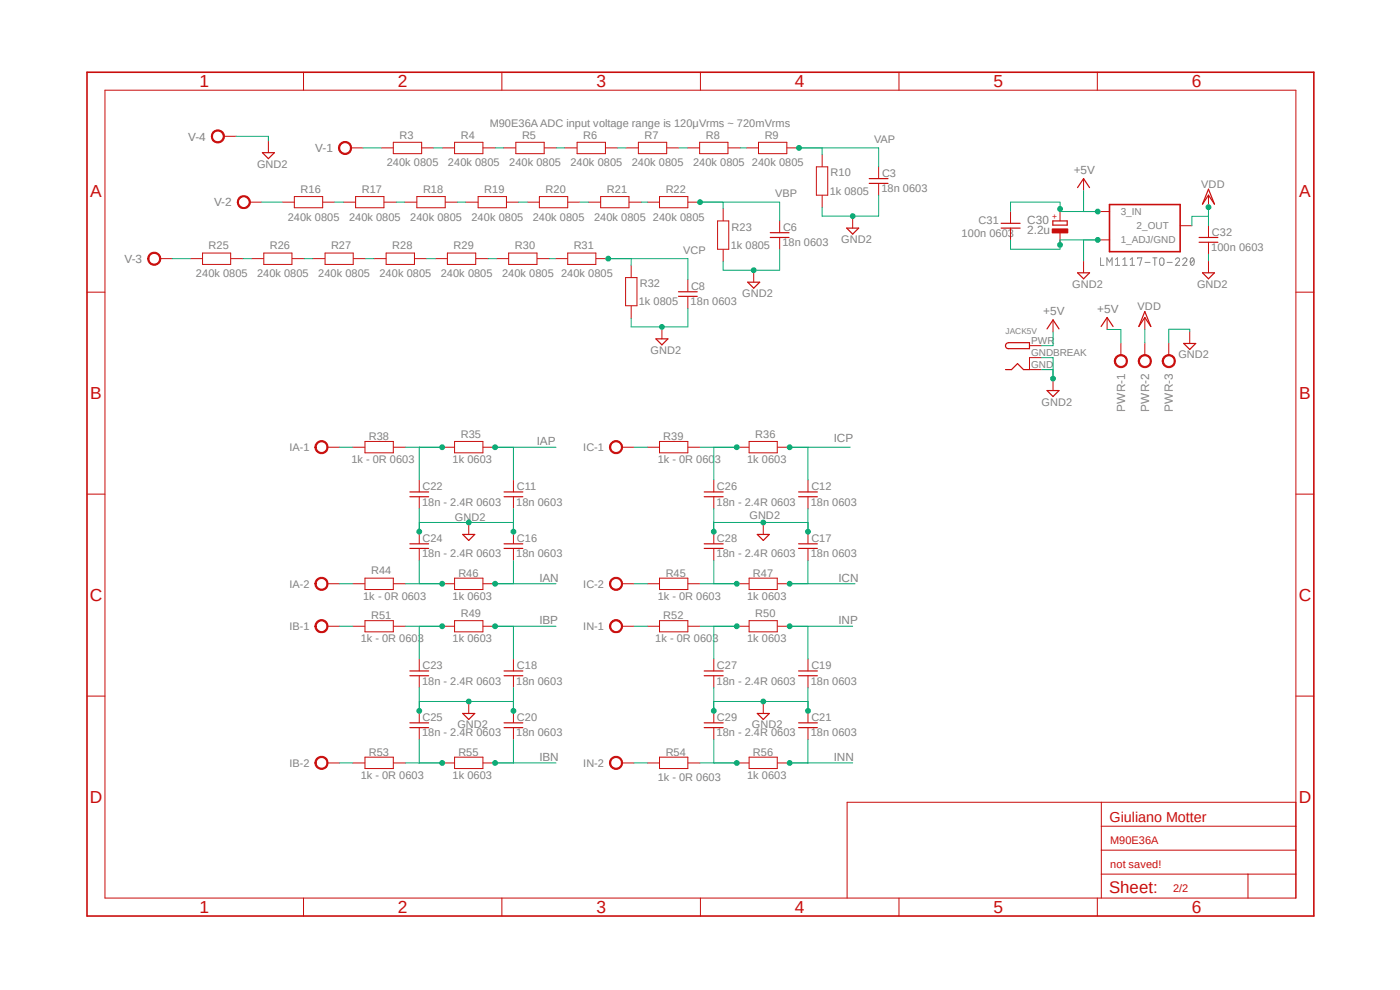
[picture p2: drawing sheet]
<svg xmlns="http://www.w3.org/2000/svg" width="297mm" height="210mm" viewBox="0 0 297 210" stroke-linecap="round" stroke-linejoin="round" font-family="sans-serif">
<path d="M17.9 15l261.2 179.9M279.1 15l-261.2 179.9" fill="none" stroke="#fff" stroke-width=".21"/>
<g fill="none" stroke="#808080" stroke-width=".21">
<path d="M233.5 54.7v1.6h.7M234.8 56.3v-1.6l.6 .9 .5-.9v1.6M236.6 56.3h.9M236.6 55l.5-.3v1.6M238.2 56.3h.9M238.2 55l.4-.3v1.6M239.8 56.3h.9M239.8 55l.4-.3v1.6M241.3 54.9v-.2h.9l-.4 1.6M242.9 55.7h1.1M244.6 54.7h.8M245 54.7v1.6"/>
<path d="M246.1 54.9a.46 .46 0 0 1 .5-.2 .46 .46 0 0 1 .3 .4v.7a.47 .47 0 0 1-.4 .5 .47 .47 0 0 1-.5-.5zM247.6 55.7h1.1M249.3 55a.45 .45 0 0 1 .7-.3 .45 .45 0 0 1 .1 .7l-.8 .9h.9M250.9 55a.44 .44 0 0 1 .6-.3 .44 .44 0 0 1 .2 .7l-.8 .9h.9M252.7 54.7h.2a.98 .98 0 0 1 0 1.6 1.02 1.02 0 0 1-.2-1.6zM253.3 55l-.7 .9"/>
</g>
<g fill="none" stroke="#c90d0c" stroke-width=".21">
<path d="M22.3 19.1h252.6v171.4h-252.6zM64.4 15.3v3.8M106.5 15.3v3.8M148.6 15.3v3.8M190.7 15.3v3.8M232.8 15.3v3.8M18.5 62h3.8M274.9 62h3.8M18.5 104.8h3.8M274.9 104.8h3.8M18.5 147.7h3.8M274.9 147.7h3.8"/>
<path d="M233.6 170.2v20.3M233.6 175.3h41.3M274.9 170.2h-95.2v20.3M64.4 190.5v3.8M106.5 190.5v3.8M148.6 190.5v3.8M190.7 190.5v3.8M232.8 190.5v3.8M233.6 185.4h41.3M233.6 180.3h41.3M264.8 185.4v5.1"/>
</g>
<path d="M18.5 15.3h260.2v179h-260.2z" fill="none" stroke="#c90d0c" stroke-width=".34"/>
<path d="M67.1 94a1.39 1.39 0 0 1 2.3 .1 1.39 1.39 0 0 1-.8 2.1 1.39 1.39 0 0 1-1.8-1.3h.3a1.15 1.15 0 0 1 1.5-1.2 1.15 1.15 0 0 1 .4 1.9 1.15 1.15 0 0 1-1.9-.4v-.3h-.3z" fill-rule="evenodd" fill="#c90d0c"/>
<path d="M67.1 94a1.39 1.39 0 0 1 2.3 .1 1.39 1.39 0 0 1-.8 2.1 1.39 1.39 0 0 1-1.8-1.3h.3a1.15 1.15 0 0 1 1.5-1.2 1.15 1.15 0 0 1 .4 1.9 1.15 1.15 0 0 1-1.9-.4v-.3h-.3zM69.5 94.9h2.5" fill="none" stroke="#c90d0c" stroke-width=".21"/>
<path d="M67.1 122.9a1.4 1.4 0 0 1 2.3 .2 1.4 1.4 0 0 1-.8 2.1 1.4 1.4 0 0 1-1.8-1.4h.3a1.15 1.15 0 0 1 1.5-1.1 1.15 1.15 0 0 1 .4 1.9 1.15 1.15 0 0 1-1.9-.4v-.4h-.3z" fill-rule="evenodd" fill="#c90d0c"/>
<path d="M67.1 122.9a1.4 1.4 0 0 1 2.3 .2 1.4 1.4 0 0 1-.8 2.1 1.4 1.4 0 0 1-1.8-1.4h.3a1.15 1.15 0 0 1 1.5-1.1 1.15 1.15 0 0 1 .4 1.9 1.15 1.15 0 0 1-1.9-.4v-.4h-.3zM69.5 123.8h2.5" fill="none" stroke="#c90d0c" stroke-width=".21"/>
<path d="M72.1 30.5a1.4 1.4 0 0 1 2.3 .1 1.4 1.4 0 0 1-.8 2.1 1.4 1.4 0 0 1-1.8-1.3h.3a1.15 1.15 0 0 1 1.5-1.1 1.15 1.15 0 0 1 .4 1.9 1.15 1.15 0 0 1-1.9-.4v-.4h-.3z" fill-rule="evenodd" fill="#c90d0c"/>
<path d="M72.1 30.5a1.4 1.4 0 0 1 2.3 .1 1.4 1.4 0 0 1-.8 2.1 1.4 1.4 0 0 1-1.8-1.3h.3a1.15 1.15 0 0 1 1.5-1.1 1.15 1.15 0 0 1 .4 1.9 1.15 1.15 0 0 1-1.9-.4v-.4h-.3zM74.5 31.4h2.5" fill="none" stroke="#c90d0c" stroke-width=".21"/>
<path d="M50.6 42a1.4 1.4 0 0 1 2.3 .1 1.4 1.4 0 0 1-.7 2.1 1.4 1.4 0 0 1-1.9-1.3h.3a1.15 1.15 0 0 1 1.7-1 1.15 1.15 0 0 1 .2 1.9 1.15 1.15 0 0 1-1.9-.5v-.4h-.3z" fill-rule="evenodd" fill="#c90d0c"/>
<path d="M50.6 42a1.4 1.4 0 0 1 2.3 .1 1.4 1.4 0 0 1-.7 2.1 1.4 1.4 0 0 1-1.9-1.3h.3a1.15 1.15 0 0 1 1.7-1 1.15 1.15 0 0 1 .2 1.9 1.15 1.15 0 0 1-1.9-.5v-.4h-.3zM53 42.9h2.5" fill="none" stroke="#c90d0c" stroke-width=".21"/>
<path d="M31.7 54a1.4 1.4 0 0 1 2.2 .1 1.4 1.4 0 0 1-.8 2.1 1.4 1.4 0 0 1-1.8-1.3h.3a1.13 1.13 0 0 1 1.5-1.1 1.13 1.13 0 0 1 .4 1.9 1.13 1.13 0 0 1-1.8-.4l-.1-.4h-.3z" fill-rule="evenodd" fill="#c90d0c"/>
<path d="M31.7 54a1.4 1.4 0 0 1 2.2 .1 1.4 1.4 0 0 1-.8 2.1 1.4 1.4 0 0 1-1.8-1.3h.3a1.13 1.13 0 0 1 1.5-1.1 1.13 1.13 0 0 1 .4 1.9 1.13 1.13 0 0 1-1.8-.4l-.1-.4h-.3zM34 54.9h2.5" fill="none" stroke="#c90d0c" stroke-width=".21"/>
<path d="M45.1 28a1.41 1.41 0 0 1 2.3 .1 1.41 1.41 0 0 1-.7 2.1 1.41 1.41 0 0 1-1.9-1.3h.3a1.15 1.15 0 0 1 1.7-.9 1.15 1.15 0 0 1 .2 1.9 1.15 1.15 0 0 1-1.9-.6v-.4h-.3z" fill-rule="evenodd" fill="#c90d0c"/>
<g fill="none" stroke="#c90d0c" stroke-width=".21">
<path d="M45.1 28a1.41 1.41 0 0 1 2.3 .1 1.41 1.41 0 0 1-.7 2.1 1.41 1.41 0 0 1-1.9-1.3h.3a1.15 1.15 0 0 1 1.7-.9 1.15 1.15 0 0 1 .2 1.9 1.15 1.15 0 0 1-1.9-.6v-.4h-.3zM47.5 28.9h2.5M56.9 29.8v2.6M80.9 31.4h2.5M83.4 30.2h6.1v2.4h-6.1zM89.5 31.4h2.5M93.8 31.4h2.6M96.4 30.2h6v2.4h-6zM102.5 31.4h2.5M106.8 31.4h2.5M109.4 30.2h6v2.4h-6zM115.5 31.4h2.5"/>
<path d="M119.8 31.4h2.5M122.4 30.2h6v2.4h-6zM128.5 31.4h2.5M132.8 31.4h2.5M135.4 30.2h6v2.4h-6zM141.5 31.4h2.5M145.8 31.4h2.5M148.4 30.2h6v2.4h-6zM154.5 31.4h2.5M158.3 31.4h2.6M160.9 30.2h6v2.4h-6zM167 31.4h2.5"/>
<path d="M173.2 35.4h2.4v6h-2.4zM174.4 32.8v2.5M186.4 35.3v2.5M186.4 38.9v2.5M40.3 54.9h2.6M43 53.7h5.9v2.4h-5.9zM49 54.9h2.6M53.3 54.9h2.6M56 53.7h5.9v2.4h-5.9zM59.9 42.9h2.5M62 54.9h2.6M62.4 41.7h6.1v2.4h-6.1z"/>
<path d="M66.3 54.9h2.6M68.5 42.9h2.5M69 53.7h5.9v2.4h-5.9zM72.9 42.9h2.5M75 54.9h2.6M75.4 41.7h6v2.4h-6zM79.3 54.9h2.6M81.5 42.9h2.5M81.9 53.7h6v2.4h-6zM85.9 42.9h2.5M88 54.9h2.6M88.4 41.7h6v2.4h-6z"/>
<path d="M92.3 54.9h2.6M94.5 42.9h2.5M94.9 53.7h6v2.4h-6zM98.8 42.9h2.6M101 54.9h2.5M101.4 41.7h6v2.4h-6zM105.3 54.9h2.6M107.5 42.9h2.5M107.9 53.7h6v2.4h-6zM111.8 42.9h2.6M114 54.9h2.5M114.4 41.7h6v2.4h-6z"/>
<path d="M117.8 54.9h2.6M120.4 53.7h6v2.4h-6zM120.5 42.9h2.5M124.8 42.9h2.6M126.5 54.9h2.5M127.4 41.7h6v2.4h-6zM132.7 58.9h2.4v6h-2.4zM133.5 42.9h2.5M133.9 56.3v2.5M137.3 42.9h2.6M139.9 41.7h6v2.4h-6zM145.9 59.3v2.5"/>
<path d="M146 42.9h2.5M152.2 46.9h2.4v6h-2.4zM153.4 44.3v2.5M153.4 53v2.5M159.9 57.3v2.6M165.4 46.8v2.6M165.4 50.4v2.6M174.4 41.4v2.6M180.9 45.8v2.6M133.9 64.9v2.6M140.4 69.3v2.6M145.9 62.9v2.5"/>
<path d="M74.8 94.9h2.6M77.4 93.6h6v2.5h-6zM83.5 94.9h2.5M93.8 94.9h2.6M96.4 93.6h6v2.5h-6zM102.5 94.9h2.5M99.4 110.8v2.6M108.9 101.8v2.6M108.9 105.4v2.5M108.9 112.8v2.5M108.9 116.4v2.5M74.8 123.8h2.6"/>
<path d="M77.4 122.6h6v2.5h-6zM83.5 123.8h2.5M93.8 123.8h2.6M96.4 122.6h6v2.5h-6zM102.5 123.8h2.5"/>
</g>
<g fill="none" stroke="#c90d0c" stroke-width=".25">
<path d="M55.7 32.4h2.5l-1.3 1.3zM184.4 38.9h4M184.4 37.9h4M158.6 59.9h2.6l-1.3 1.2zM163.4 50.4h4M163.4 49.4h4M179.6 48.4h2.6l-1.3 1.3zM139.1 71.9h2.6l-1.3 1.3zM143.9 62.9h4M143.9 61.9h4M98.2 113.4h2.5l-1.3 1.2zM106.9 105.4h4"/>
<path d="M106.9 104.4h4M106.9 116.3h4M106.9 115.4h4"/>
</g>
<path d="M67.1 132a1.39 1.39 0 0 1 2.3 .1 1.39 1.39 0 0 1-.8 2.1 1.39 1.39 0 0 1-1.8-1.4h.3a1.15 1.15 0 0 1 1.5-1.1 1.15 1.15 0 0 1 .4 1.9 1.15 1.15 0 0 1-1.9-.4v-.4h-.3z" fill-rule="evenodd" fill="#c90d0c"/>
<path d="M67.1 132a1.39 1.39 0 0 1 2.3 .1 1.39 1.39 0 0 1-.8 2.1 1.39 1.39 0 0 1-1.8-1.4h.3a1.15 1.15 0 0 1 1.5-1.1 1.15 1.15 0 0 1 .4 1.9 1.15 1.15 0 0 1-1.9-.4v-.4h-.3zM69.5 132.8h2.5" fill="none" stroke="#c90d0c" stroke-width=".21"/>
<path d="M67.1 160.9a1.4 1.4 0 0 1 2.3 .2 1.4 1.4 0 0 1-.8 2.1 1.4 1.4 0 0 1-1.8-1.4h.3a1.15 1.15 0 0 1 1.5-1.1 1.15 1.15 0 0 1 .4 1.9 1.15 1.15 0 0 1-1.9-.4v-.4h-.3z" fill-rule="evenodd" fill="#c90d0c"/>
<g fill="none" stroke="#c90d0c" stroke-width=".21">
<path d="M74.8 132.8h2.6M77.4 131.7h6v2.3h-6zM83.5 132.8h2.5M93.8 132.8h2.6M96.4 131.7h6v2.3h-6zM102.5 132.8h2.5M108.9 139.8v2.5M99.4 148.8v2.5M108.9 143.3v2.6M108.9 150.8v2.5M108.9 154.3v2.6M67.1 160.9a1.4 1.4 0 0 1 2.3 .2 1.4 1.4 0 0 1-.8 2.1 1.4 1.4 0 0 1-1.8-1.4h.3a1.15 1.15 0 0 1 1.5-1.1 1.15 1.15 0 0 1 .4 1.9 1.15 1.15 0 0 1-1.9-.4v-.4h-.3z"/>
<path d="M69.5 161.8h2.5M74.8 161.8h2.6M77.4 160.6h6v2.4h-6zM83.5 161.8h2.5M93.8 161.8h2.6M96.4 160.6h6v2.4h-6zM102.5 161.8h2.5"/>
</g>
<path d="M98.2 151.3h2.5l-1.3 1.3zM106.9 143.3h4M106.9 142.3h4M106.9 154.3h4M106.9 153.3h4" fill="none" stroke="#c90d0c" stroke-width=".25"/>
<path d="M129.6 94a1.39 1.39 0 0 1 2.3 .1 1.39 1.39 0 0 1-.8 2.1 1.39 1.39 0 0 1-1.8-1.3h.2a1.15 1.15 0 0 1 1.6-1.2 1.15 1.15 0 0 1 .4 1.9 1.15 1.15 0 0 1-1.9-.4l-.1-.3h-.2z" fill-rule="evenodd" fill="#c90d0c"/>
<path d="M129.6 94a1.39 1.39 0 0 1 2.3 .1 1.39 1.39 0 0 1-.8 2.1 1.39 1.39 0 0 1-1.8-1.3h.2a1.15 1.15 0 0 1 1.6-1.2 1.15 1.15 0 0 1 .4 1.9 1.15 1.15 0 0 1-1.9-.4l-.1-.3h-.2zM132 94.9h2.5" fill="none" stroke="#c90d0c" stroke-width=".21"/>
<path d="M129.6 122.9a1.4 1.4 0 0 1 2.3 .2 1.4 1.4 0 0 1-.8 2.1 1.4 1.4 0 0 1-1.8-1.4h.2a1.15 1.15 0 0 1 1.6-1.1 1.15 1.15 0 0 1 .4 1.9 1.15 1.15 0 0 1-1.9-.4l-.1-.4h-.2z" fill-rule="evenodd" fill="#c90d0c"/>
<g fill="none" stroke="#c90d0c" stroke-width=".21">
<path d="M137.3 94.9h2.6M139.9 93.6h6v2.5h-6zM146 94.9h2.5M156.3 94.9h2.5M158.9 93.6h6v2.5h-6zM165 94.9h2.5M161.9 110.8v2.6M171.4 101.8v2.6M171.4 105.4v2.5M171.4 112.8v2.5M171.4 116.4v2.5M129.6 122.9a1.4 1.4 0 0 1 2.3 .2 1.4 1.4 0 0 1-.8 2.1 1.4 1.4 0 0 1-1.8-1.4h.2a1.15 1.15 0 0 1 1.6-1.1 1.15 1.15 0 0 1 .4 1.9 1.15 1.15 0 0 1-1.9-.4l-.1-.4h-.2z"/>
<path d="M132 123.8h2.5M137.3 123.8h2.6M139.9 122.6h6v2.5h-6zM146 123.8h2.5M156.3 123.8h2.5M158.9 122.6h6v2.5h-6zM165 123.8h2.5"/>
</g>
<path d="M160.7 113.4h2.5l-1.3 1.2zM169.4 105.4h4M169.4 104.4h4M169.4 116.3h4M169.4 115.4h4" fill="none" stroke="#c90d0c" stroke-width=".25"/>
<path d="M129.6 132a1.39 1.39 0 0 1 2.3 .1 1.39 1.39 0 0 1-.8 2.1 1.39 1.39 0 0 1-1.8-1.4h.2a1.15 1.15 0 0 1 1.6-1.1 1.15 1.15 0 0 1 .4 1.9 1.15 1.15 0 0 1-1.9-.4l-.1-.4h-.2z" fill-rule="evenodd" fill="#c90d0c"/>
<path d="M129.6 132a1.39 1.39 0 0 1 2.3 .1 1.39 1.39 0 0 1-.8 2.1 1.39 1.39 0 0 1-1.8-1.4h.2a1.15 1.15 0 0 1 1.6-1.1 1.15 1.15 0 0 1 .4 1.9 1.15 1.15 0 0 1-1.9-.4l-.1-.4h-.2zM132 132.8h2.5" fill="none" stroke="#c90d0c" stroke-width=".21"/>
<path d="M129.6 160.9a1.4 1.4 0 0 1 2.3 .2 1.4 1.4 0 0 1-.8 2.1 1.4 1.4 0 0 1-1.8-1.4h.2a1.15 1.15 0 0 1 1.6-1.1 1.15 1.15 0 0 1 .4 1.9 1.15 1.15 0 0 1-1.9-.4l-.1-.4h-.2z" fill-rule="evenodd" fill="#c90d0c"/>
<g fill="none" stroke="#c90d0c" stroke-width=".21">
<path d="M229.9 37.9v2.5M229.9 55.3v2.6M256.4 41.4v2.5M88.9 101.8v2.6M88.9 105.4v2.5M88.9 112.8v2.5M88.9 116.4v2.5M151.4 101.8v2.6M151.4 105.4v2.5M151.4 112.8v2.5M151.4 116.4v2.5M88.9 139.8v2.5"/>
<path d="M137.3 132.8h2.6M139.9 131.7h6v2.3h-6zM146 132.8h2.5M151.4 139.8v2.5M156.3 132.8h2.5M158.9 131.7h6v2.3h-6zM165 132.8h2.5M171.4 139.8v2.5M88.9 143.3v2.6M88.9 150.8v2.5M88.9 154.3v2.6M151.4 143.3v2.6"/>
<path d="M151.4 150.8v2.5M151.4 154.3v2.6M161.9 148.8v2.5M171.4 143.3v2.6M171.4 150.8v2.5M171.4 154.3v2.6M129.6 160.9a1.4 1.4 0 0 1 2.3 .2 1.4 1.4 0 0 1-.8 2.1 1.4 1.4 0 0 1-1.8-1.4h.2a1.15 1.15 0 0 1 1.6-1.1 1.15 1.15 0 0 1 .4 1.9 1.15 1.15 0 0 1-1.9-.4l-.1-.4h-.2zM132 161.8h2.5M137.3 161.8h2.6M139.9 160.6h6v2.4h-6zM146 161.8h2.5M156.3 161.8h2.5"/>
<path d="M158.9 160.6h6v2.4h-6zM165 161.8h2.5"/>
</g>
<g fill="none" stroke="#c90d0c" stroke-width=".25">
<path d="M228.6 39.8l1.3-1.9 1.2 1.9M223.4 46.9h3v.9h-3zM228.6 57.9h2.5l-1.2 1.2zM256.4 40.1l1.2 3.2-1.2-1.9-1.3 1.9zM87 105.4h3.9M87 104.4h3.9M87 116.3h3.9M87 115.4h3.9M149.4 105.4h4M149.4 104.4h4M149.4 116.3h4M149.4 115.4h4"/>
<path d="M87 143.3h3.9M87 142.3h3.9M87 154.3h3.9M87 153.3h3.9M149.4 143.3h4M149.4 142.3h4M149.4 154.3h4M149.4 153.3h4M160.7 151.3h2.5l-1.3 1.3zM169.4 143.3h4M169.4 142.3h4M169.4 154.3h4"/>
<path d="M169.4 153.3h4"/>
</g>
<path d="M223.2 48.6h3.3v.8h-3.3z" fill-rule="evenodd" fill="#c90d0c"/>
<path d="M214.4 44.8v2.6M214.4 48.4v2.5M223.2 48.6h3.3v.8h-3.3zM224.9 44.3v2.6M224.9 49.4v2.5M256.4 47.8v2.6M256.4 51.4v2.5M256.4 55.3v2.6" fill="none" stroke="#c90d0c" stroke-width=".21"/>
<path d="M212.4 48.4h4M212.4 47.4h4M254.4 51.4h4M254.4 50.4h4M255.1 57.9h2.5l-1.2 1.2z" fill="none" stroke="#c90d0c" stroke-width=".25"/>
<path d="M236.7 75.7a1.4 1.4 0 0 1 2.3 .2 1.4 1.4 0 0 1-.8 2 1.4 1.4 0 0 1-1.8-1.3h.2a1.15 1.15 0 0 1 1.6-1.1 1.15 1.15 0 0 1 .4 1.9 1.15 1.15 0 0 1-1.9-.4l-.1-.4h-.2z" fill-rule="evenodd" fill="#c90d0c"/>
<path d="M236.7 75.7a1.4 1.4 0 0 1 2.3 .2 1.4 1.4 0 0 1-.8 2 1.4 1.4 0 0 1-1.8-1.3h.2a1.15 1.15 0 0 1 1.6-1.1 1.15 1.15 0 0 1 .4 1.9 1.15 1.15 0 0 1-1.9-.4l-.1-.4h-.2zM237.8 72.8v2.5" fill="none" stroke="#c90d0c" stroke-width=".21"/>
<path d="M241.8 75.7a1.4 1.4 0 0 1 2.2 .2 1.4 1.4 0 0 1-.8 2 1.4 1.4 0 0 1-1.7-1.3h.2a1.15 1.15 0 0 1 1.6-1.1 1.15 1.15 0 0 1 .4 1.9 1.15 1.15 0 0 1-1.9-.4l-.1-.4h-.2z" fill-rule="evenodd" fill="#c90d0c"/>
<path d="M241.8 75.7a1.4 1.4 0 0 1 2.2 .2 1.4 1.4 0 0 1-.8 2 1.4 1.4 0 0 1-1.7-1.3h.2a1.15 1.15 0 0 1 1.6-1.1 1.15 1.15 0 0 1 .4 1.9 1.15 1.15 0 0 1-1.9-.4l-.1-.4h-.2zM242.9 72.8v2.5" fill="none" stroke="#c90d0c" stroke-width=".21"/>
<path d="M246.9 75.7a1.4 1.4 0 0 1 2.2 .2 1.4 1.4 0 0 1-.8 2 1.4 1.4 0 0 1-1.8-1.3h.3a1.15 1.15 0 0 1 1.6-1.1 1.15 1.15 0 0 1 .4 1.9 1.15 1.15 0 0 1-1.9-.4l-.1-.4h-.3z" fill-rule="evenodd" fill="#c90d0c"/>
<path d="M232.9 44.9h2.5M232.9 50.9h2.5M250.4 47.9h2.5M218.4 73.3h2.5M220.9 75.9h-2.5v2.5h2.5M223.4 67.9v2.5M234.9 67.4v2.5M242.9 67.4v2.5M246.9 75.7a1.4 1.4 0 0 1 2.2 .2 1.4 1.4 0 0 1-.8 2 1.4 1.4 0 0 1-1.8-1.3h.3a1.15 1.15 0 0 1 1.6-1.1 1.15 1.15 0 0 1 .4 1.9 1.15 1.15 0 0 1-1.9-.4l-.1-.4h-.3zM247.9 72.8v2.5M252.4 70.3v2.6M223.4 80.3v2.5" fill="none" stroke="#c90d0c" stroke-width=".21"/>
<path d="M213.3 78.4h1.3l1.3-1.3 1.2 1.3h1.3M213.4 72.9l.6-.2h4.4v1.3h-4.4a.62 .62 0 0 1-.6-.4 .62 .62 0 0 1 0-.7zM222.1 69.8l1.3-1.9 1.3 1.9M233.6 69.3l1.3-1.9 1.2 1.9M242.9 66.1l1.2 3.2-1.2-1.9-1.3 1.9zM251.1 72.9h2.6l-1.3 1.2zM222.1 82.8h2.6l-1.3 1.3z" fill="none" stroke="#c90d0c" stroke-width=".25"/>
<path d="M235.4 43.4h15v10h-15z" fill="none" stroke="#c90d0c" stroke-width=".34"/>
<path d="M105 94.9h12.9M108.9 94.9v6.9" fill="none" stroke="#0dab76" stroke-width=".21"/>
<circle cx="105" cy="94.9" r=".51" fill="#0dab76"/>
<g fill="none" stroke="#0dab76" stroke-width=".21">
<path d="M108.9 118.9v4.9M105 123.8h12.9"/>
<circle cx="105" cy="94.9" r=".51"/>
</g>
<circle cx="105" cy="123.8" r=".51" fill="#0dab76"/>
<g fill="none" stroke="#0dab76" stroke-width=".21">
<path d="M105 132.8h12.9M108.9 132.8v7"/>
<circle cx="105" cy="123.8" r=".51"/>
</g>
<circle cx="105" cy="132.8" r=".51" fill="#0dab76"/>
<g fill="none" stroke="#0dab76" stroke-width=".21">
<path d="M108.9 156.9v4.9M105 161.8h12.9"/>
<circle cx="105" cy="132.8" r=".51"/>
</g>
<circle cx="105" cy="161.8" r=".51" fill="#0dab76"/>
<g fill="none" stroke="#0dab76" stroke-width=".21">
<path d="M167.5 94.9h12.9M171.4 94.9v6.9"/>
<circle cx="105" cy="161.8" r=".51"/>
</g>
<circle cx="167.5" cy="94.9" r=".51" fill="#0dab76"/>
<g fill="none" stroke="#0dab76" stroke-width=".21">
<path d="M171.4 118.9v4.9M167.5 123.8h13.9"/>
<circle cx="167.5" cy="94.9" r=".51"/>
</g>
<circle cx="167.5" cy="123.8" r=".51" fill="#0dab76"/>
<g fill="none" stroke="#0dab76" stroke-width=".21">
<path d="M167.5 132.8h13.4M171.4 132.8v7"/>
<circle cx="167.5" cy="123.8" r=".51"/>
</g>
<circle cx="167.5" cy="132.8" r=".51" fill="#0dab76"/>
<g fill="none" stroke="#0dab76" stroke-width=".21">
<path d="M171.4 156.9v4.9M167.5 161.8h13.4"/>
<circle cx="167.5" cy="132.8" r=".51"/>
</g>
<circle cx="167.5" cy="161.8" r=".51" fill="#0dab76"/>
<g fill="none" stroke="#0dab76" stroke-width=".21">
<path d="M186.4 41.4v4.4h-12v-1.8"/>
<circle cx="167.5" cy="161.8" r=".51"/>
</g>
<circle cx="180.9" cy="45.8" r=".51" fill="#0dab76"/>
<g fill="none" stroke="#0dab76" stroke-width=".21">
<path d="M50 28.9h6.9v.9M165.4 53v4.3h-12v-1.8"/>
<circle cx="180.9" cy="45.8" r=".51"/>
</g>
<circle cx="159.9" cy="57.3" r=".51" fill="#0dab76"/>
<g fill="none" stroke="#0dab76" stroke-width=".21">
<path d="M145.9 65.4v3.9h-12v-1.8"/>
<circle cx="159.9" cy="57.3" r=".51"/>
</g>
<circle cx="140.4" cy="69.3" r=".51" fill="#0dab76"/>
<g fill="none" stroke="#0dab76" stroke-width=".21">
<path d="M88.9 107.9v4.9M88.9 110.8h10.5"/>
<circle cx="140.4" cy="69.3" r=".51"/>
</g>
<circle cx="88.9" cy="112.8" r=".51" fill="#0dab76"/>
<g fill="none" stroke="#0dab76" stroke-width=".21">
<path d="M99.4 110.8h9.5M108.9 107.9v4.9"/>
<circle cx="88.9" cy="112.8" r=".51"/>
</g>
<circle cx="99.4" cy="110.8" r=".51" fill="#0dab76"/>
<circle cx="99.4" cy="110.8" r=".51" fill="none" stroke="#0dab76" stroke-width=".21"/>
<circle cx="108.9" cy="112.8" r=".51" fill="#0dab76"/>
<g fill="none" stroke="#0dab76" stroke-width=".21">
<path d="M151.4 107.9v4.9M151.4 110.8h10.5"/>
<circle cx="108.9" cy="112.8" r=".51"/>
</g>
<circle cx="151.4" cy="112.8" r=".51" fill="#0dab76"/>
<g fill="none" stroke="#0dab76" stroke-width=".21">
<path d="M161.9 110.8h9.5M171.4 107.9v4.9"/>
<circle cx="151.4" cy="112.8" r=".51"/>
</g>
<circle cx="161.9" cy="110.8" r=".51" fill="#0dab76"/>
<circle cx="161.9" cy="110.8" r=".51" fill="none" stroke="#0dab76" stroke-width=".21"/>
<circle cx="171.4" cy="112.8" r=".51" fill="#0dab76"/>
<g fill="none" stroke="#0dab76" stroke-width=".21">
<path d="M99.4 148.8h9.5M108.9 145.9v4.9"/>
<circle cx="171.4" cy="112.8" r=".51"/>
</g>
<circle cx="108.9" cy="150.8" r=".51" fill="#0dab76"/>
<g fill="none" stroke="#0dab76" stroke-width=".21">
<path d="M88.9 145.9v4.9M88.9 148.8h10.5"/>
<circle cx="108.9" cy="150.8" r=".51"/>
</g>
<circle cx="99.4" cy="148.8" r=".51" fill="#0dab76"/>
<circle cx="99.4" cy="148.8" r=".51" fill="none" stroke="#0dab76" stroke-width=".21"/>
<circle cx="88.9" cy="150.8" r=".51" fill="#0dab76"/>
<g fill="none" stroke="#0dab76" stroke-width=".21">
<path d="M151.4 145.9v4.9M151.4 148.8h10.5"/>
<circle cx="88.9" cy="150.8" r=".51"/>
</g>
<circle cx="151.4" cy="150.8" r=".51" fill="#0dab76"/>
<g fill="none" stroke="#0dab76" stroke-width=".21">
<path d="M161.9 148.8h9.5M171.4 145.9v4.9"/>
<circle cx="151.4" cy="150.8" r=".51"/>
</g>
<circle cx="161.9" cy="148.8" r=".51" fill="#0dab76"/>
<circle cx="161.9" cy="148.8" r=".51" fill="none" stroke="#0dab76" stroke-width=".21"/>
<circle cx="171.4" cy="150.8" r=".51" fill="#0dab76"/>
<g fill="none" stroke="#0dab76" stroke-width=".21">
<path d="M229.9 50.9v4.4M232.9 50.9h-8v2h-10.5v-2M256.4 53.9v1.4M252.4 70.3v-.5h-4.5v3"/>
<circle cx="171.4" cy="150.8" r=".51"/>
</g>
<circle cx="224.9" cy="51.9" r=".51" fill="#0dab76"/>
<circle cx="224.9" cy="51.9" r=".51" fill="none" stroke="#0dab76" stroke-width=".21"/>
<circle cx="232.9" cy="50.9" r=".51" fill="#0dab76"/>
<g fill="none" stroke="#0dab76" stroke-width=".21">
<path d="M220.9 78.4h2.5M220.9 75.9h2.5v4.4"/>
<circle cx="232.9" cy="50.9" r=".51"/>
</g>
<circle cx="223.4" cy="80.3" r=".51" fill="#0dab76"/>
<g fill="none" stroke="#0dab76" stroke-width=".21">
<path d="M92 31.4h1.8M105 31.4h1.8M118 31.4h1.8M131 31.4h1.8M144 31.4h1.8M157 31.4h1.3M169.5 31.4h16.9v3.9M174.4 31.4v1.4"/>
<circle cx="223.4" cy="80.3" r=".51"/>
</g>
<circle cx="169.5" cy="31.4" r=".51" fill="#0dab76"/>
<g fill="none" stroke="#0dab76" stroke-width=".21">
<path d="M77 31.4h3.9M36.5 54.9h3.8M51.6 54.9h1.7M55.5 42.9h4.4M64.6 54.9h1.7M71 42.9h1.9M77.6 54.9h1.7M84 42.9h1.9M90.6 54.9h1.7M97 42.9h1.8M103.5 54.9h1.8M110 42.9h1.8"/>
<path d="M116.5 54.9h1.3M123 42.9h1.8M136 42.9h1.3M148.5 42.9h16.9v3.9M153.4 42.9v1.4"/>
<circle cx="169.5" cy="31.4" r=".51"/>
</g>
<circle cx="148.5" cy="42.9" r=".51" fill="#0dab76"/>
<g fill="none" stroke="#0dab76" stroke-width=".21">
<path d="M129 54.9h16.9v4.4M133.9 54.9v1.4"/>
<circle cx="148.5" cy="42.9" r=".51"/>
</g>
<circle cx="129" cy="54.9" r=".51" fill="#0dab76"/>
<g fill="none" stroke="#0dab76" stroke-width=".21">
<path d="M88.9 118.9v4.9M72 123.8h2.8M86 123.8h7.8"/>
<circle cx="129" cy="54.9" r=".51"/>
</g>
<circle cx="93.8" cy="123.8" r=".51" fill="#0dab76"/>
<g fill="none" stroke="#0dab76" stroke-width=".21">
<path d="M72 94.9h2.8M86 94.9h7.8M88.9 94.9v6.9"/>
<circle cx="93.8" cy="123.8" r=".51"/>
</g>
<circle cx="93.8" cy="94.9" r=".51" fill="#0dab76"/>
<g fill="none" stroke="#0dab76" stroke-width=".21">
<path d="M134.5 94.9h2.8M148.5 94.9h7.8M151.4 94.9v6.9"/>
<circle cx="93.8" cy="94.9" r=".51"/>
</g>
<circle cx="156.3" cy="94.9" r=".51" fill="#0dab76"/>
<g fill="none" stroke="#0dab76" stroke-width=".21">
<path d="M151.4 118.9v4.9M134.5 123.8h2.8M148.5 123.8h7.8"/>
<circle cx="156.3" cy="94.9" r=".51"/>
</g>
<circle cx="156.3" cy="123.8" r=".51" fill="#0dab76"/>
<g fill="none" stroke="#0dab76" stroke-width=".21">
<path d="M72 132.8h2.8M86 132.8h7.8M88.9 132.8v7"/>
<circle cx="156.3" cy="123.8" r=".51"/>
</g>
<circle cx="93.8" cy="132.8" r=".51" fill="#0dab76"/>
<g fill="none" stroke="#0dab76" stroke-width=".21">
<path d="M88.9 156.9v4.9M72 161.8h2.8M86 161.8h7.8"/>
<circle cx="93.8" cy="132.8" r=".51"/>
</g>
<circle cx="93.8" cy="161.8" r=".51" fill="#0dab76"/>
<g fill="none" stroke="#0dab76" stroke-width=".21">
<path d="M134.5 132.8h2.8M148.5 132.8h7.8M151.4 132.8v7"/>
<circle cx="93.8" cy="161.8" r=".51"/>
</g>
<circle cx="156.3" cy="132.8" r=".51" fill="#0dab76"/>
<g fill="none" stroke="#0dab76" stroke-width=".21">
<path d="M151.4 156.9v4.9M134.5 161.8h2.8M148.5 161.8h7.8"/>
<circle cx="156.3" cy="132.8" r=".51"/>
</g>
<circle cx="156.3" cy="161.8" r=".51" fill="#0dab76"/>
<g fill="none" stroke="#0dab76" stroke-width=".21">
<path d="M256.4 45.9h-3.5v2M256.4 43.9v3.9"/>
<circle cx="156.3" cy="161.8" r=".51"/>
</g>
<circle cx="256.4" cy="43.9" r=".51" fill="#0dab76"/>
<g fill="none" stroke="#0dab76" stroke-width=".21">
<path d="M214.4 44.8v-1.9h10.5v2h8M229.9 40.4v4.5M234.9 69.9h2.9v2.9M242.9 69.9v2.9"/>
<circle cx="256.4" cy="43.9" r=".51"/>
</g>
<circle cx="224.9" cy="44.3" r=".51" fill="#0dab76"/>
<circle cx="224.9" cy="44.3" r=".51" fill="none" stroke="#0dab76" stroke-width=".21"/>
<circle cx="232.9" cy="44.9" r=".51" fill="#0dab76"/>
<g fill="none" stroke="#0dab76" stroke-width=".21">
<path d="M223.4 70.4v2.9h-2.5"/>
<circle cx="232.9" cy="44.9" r=".51"/>
</g>
<g font-size="3.7" fill="#c90d0c">
<text x="42.3" y="18.5">1</text>
<text x="84.4" y="18.5">2</text>
<text x="126.5" y="18.5">3</text>
<text x="168.6" y="18.5">4</text>
<text x="210.7" y="18.5">5</text>
<text x="252.9" y="18.5">6</text>
<text x="19.1" y="41.9">A</text>
<text x="275.6" y="41.9">A</text>
<text x="19.1" y="84.7">B</text>
<text x="275.6" y="84.7">B</text>
<text x="19" y="127.5">C</text>
<text x="275.5" y="127.5">C</text>
<text x="19" y="170.4">D</text>
<text x="275.5" y="170.4">D</text>
<text x="42.3" y="193.7">1</text>
<text x="84.4" y="193.7">2</text>
<text x="126.5" y="193.7">3</text>
<text x="168.6" y="193.7">4</text>
<text x="210.7" y="193.7">5</text>
<text x="252.9" y="193.7">6</text>
</g>
<text font-size="3.6" fill="#c90d0c" x="235.3" y="189.4">Sheet:</text>
<text font-size="3" fill="#c90d0c" x="235.4" y="174.3">Giuliano Motter</text>
<g font-size="2.5" fill="#808080">
<text x="39.9" y="29.8">V-4</text>
<text x="66.9" y="32.3">V-1</text>
<text x="227.8" y="36.8">+5V</text>
<text x="45.4" y="43.8">V-2</text>
<text x="217.9" y="47.5">C30</text>
<text x="217.9" y="49.6">2.2u</text>
<text x="26.4" y="55.8">V-3</text>
<text x="221.3" y="66.8">+5V</text>
<text x="232.8" y="66.3">+5V</text>
<text x="238.7" y="87.3" transform="rotate(-90 238.7 87.3)">PWR-1</text>
<text x="243.8" y="87.3" transform="rotate(-90 243.8 87.3)">PWR-2</text>
<text x="248.8" y="87.3" transform="rotate(-90 248.8 87.3)">PWR-3</text>
<text x="113.9" y="94.4">IAP</text>
<text x="176.9" y="93.9">ICP</text>
<text x="114.4" y="123.4">IAN</text>
<text x="177.9" y="123.4">ICN</text>
<text x="114.4" y="132.3">IBP</text>
<text x="177.9" y="132.3">INP</text>
<text x="114.4" y="161.3">IBN</text>
<text x="176.9" y="161.3">INN</text>
</g>
<g font-size="2.3" fill="#808080">
<text x="84.8" y="29.4">R3</text>
<text x="97.7" y="29.4">R4</text>
<text x="103.9" y="26.9">M90E36A ADC input voltage range is 120μVrms ~ 720mVrms</text>
<text x="110.7" y="29.4">R5</text>
<text x="123.7" y="29.4">R6</text>
<text x="136.7" y="29.4">R7</text>
<text x="149.7" y="29.4">R8</text>
<text x="162.2" y="29.4">R9</text>
<text x="54.5" y="35.6">GND2</text>
<text x="82" y="35.3">240k 0805</text>
<text x="95" y="35.3">240k 0805</text>
<text x="108" y="35.3">240k 0805</text>
<text x="121" y="35.3">240k 0805</text>
<text x="134" y="35.3">240k 0805</text>
<text x="147" y="35.3">240k 0805</text>
<text x="159.5" y="35.3">240k 0805</text>
<text x="185.4" y="30.4">VAP</text>
<text x="63.8" y="40.9">R16</text>
<text x="76.8" y="40.9">R17</text>
<text x="89.7" y="40.9">R18</text>
<text x="102.7" y="40.9">R19</text>
<text x="115.7" y="40.9">R20</text>
<text x="128.7" y="40.9">R21</text>
<text x="141.2" y="40.9">R22</text>
<text x="164.4" y="41.9">VBP</text>
<text x="176" y="41.3">1k 0805</text>
<text x="176.2" y="37.4">R10</text>
<text x="187" y="40.8">18n 0603</text>
<text x="187.1" y="37.5">C3</text>
<text x="254.8" y="39.8">VDD</text>
<text x="61" y="46.8">240k 0805</text>
<text x="74" y="46.8">240k 0805</text>
<text x="87" y="46.8">240k 0805</text>
<text x="100" y="46.8">240k 0805</text>
<text x="113" y="46.8">240k 0805</text>
<text x="126" y="46.8">240k 0805</text>
<text x="138.5" y="46.8">240k 0805</text>
<text x="207.6" y="47.5">C31</text>
<text x="44.2" y="52.9">R25</text>
<text x="57.2" y="52.9">R26</text>
<text x="70.2" y="52.9">R27</text>
<text x="83.2" y="52.9">R28</text>
<text x="96.2" y="52.9">R29</text>
<text x="109.2" y="52.9">R30</text>
<text x="121.7" y="52.9">R31</text>
<text x="144.9" y="53.9">VCP</text>
<text x="155" y="52.8">1k 0805</text>
<text x="155.2" y="48.9">R23</text>
<text x="166" y="52.3">18n 0603</text>
<text x="166.1" y="49">C6</text>
<text x="178.5" y="51.6">GND2</text>
<text x="204" y="50.3">100n 0603</text>
<text x="257" y="53.3">100n 0603</text>
<text x="257.1" y="50">C32</text>
<text x="41.6" y="58.8">240k 0805</text>
<text x="54.5" y="58.8">240k 0805</text>
<text x="67.5" y="58.8">240k 0805</text>
<text x="80.5" y="58.8">240k 0805</text>
<text x="93.5" y="58.8">240k 0805</text>
<text x="106.5" y="58.8">240k 0805</text>
<text x="119" y="58.8">240k 0805</text>
<text x="135.5" y="64.8">1k 0805</text>
<text x="135.7" y="60.9">R32</text>
<text x="146.5" y="64.8">18n 0603</text>
<text x="146.6" y="61.5">C8</text>
<text x="157.5" y="63">GND2</text>
<text x="227.5" y="61">GND2</text>
<text x="241.3" y="65.8">VDD</text>
<text x="254" y="61">GND2</text>
<text x="138" y="75.1">GND2</text>
<text x="250" y="76">GND2</text>
<text x="221" y="86">GND2</text>
<text x="61.4" y="95.7">IA-1</text>
<text x="78.2" y="93.3">R38</text>
<text x="97.7" y="92.9">R35</text>
<text x="123.7" y="95.7">IC-1</text>
<text x="140.7" y="93.3">R39</text>
<text x="160.2" y="92.9">R36</text>
<text x="74.5" y="98.3">1k - 0R 0603</text>
<text x="96" y="98.3">1k 0603</text>
<text x="139.5" y="98.3">1k - 0R 0603</text>
<text x="158.5" y="98.3">1k 0603</text>
<text x="89.5" y="107.3">18n - 2.4R 0603</text>
<text x="89.6" y="104">C22</text>
<text x="109.5" y="107.3">18n 0603</text>
<text x="109.6" y="104">C11</text>
<text x="152" y="107.3">18n - 2.4R 0603</text>
<text x="152.1" y="104">C26</text>
<text x="172" y="107.3">18n 0603</text>
<text x="172.1" y="104">C12</text>
<text x="96.5" y="110.5">GND2</text>
<text x="159" y="110">GND2</text>
<text x="89.5" y="118.2">18n - 2.4R 0603</text>
<text x="89.6" y="114.9">C24</text>
<text x="109.5" y="118.2">18n 0603</text>
<text x="109.6" y="114.9">C16</text>
<text x="152" y="118.2">18n - 2.4R 0603</text>
<text x="152.1" y="114.9">C28</text>
<text x="172" y="118.2">18n 0603</text>
<text x="172.1" y="114.9">C17</text>
<text x="61.4" y="124.7">IA-2</text>
<text x="78.7" y="121.8">R44</text>
<text x="97.2" y="122.3">R46</text>
<text x="123.7" y="124.7">IC-2</text>
<text x="141.2" y="122.3">R45</text>
<text x="159.7" y="122.3">R47</text>
<text x="77" y="127.3">1k - 0R 0603</text>
<text x="78.7" y="131.4">R51</text>
<text x="96" y="127.3">1k 0603</text>
<text x="97.7" y="130.9">R49</text>
<text x="139.5" y="127.3">1k - 0R 0603</text>
<text x="140.7" y="131.4">R52</text>
<text x="158.5" y="127.3">1k 0603</text>
<text x="160.2" y="130.9">R50</text>
<text x="61.4" y="133.6">IB-1</text>
<text x="76.5" y="136.2">1k - 0R 0603</text>
<text x="96" y="136.2">1k 0603</text>
<text x="123.7" y="133.6">IN-1</text>
<text x="139" y="136.2">1k - 0R 0603</text>
<text x="158.5" y="136.2">1k 0603</text>
<text x="89.6" y="141.9">C23</text>
<text x="109.6" y="141.9">C18</text>
<text x="152.1" y="141.9">C27</text>
<text x="172.1" y="141.9">C19</text>
<text x="89.5" y="145.2">18n - 2.4R 0603</text>
<text x="109.5" y="145.2">18n 0603</text>
<text x="152" y="145.2">18n - 2.4R 0603</text>
<text x="172" y="145.2">18n 0603</text>
<text x="89.6" y="153">C25</text>
<text x="97" y="154.5">GND2</text>
<text x="109.6" y="153">C20</text>
<text x="152.1" y="153">C29</text>
<text x="159.5" y="154.5">GND2</text>
<text x="172.1" y="153">C21</text>
<text x="78.2" y="160.3">R53</text>
<text x="89.5" y="156.2">18n - 2.4R 0603</text>
<text x="97.2" y="160.3">R55</text>
<text x="109.5" y="156.2">18n 0603</text>
<text x="141.2" y="160.3">R54</text>
<text x="152" y="156.2">18n - 2.4R 0603</text>
<text x="159.7" y="160.3">R56</text>
<text x="172" y="156.2">18n 0603</text>
<text x="61.4" y="162.6">IB-2</text>
<text x="76.5" y="165.2">1k - 0R 0603</text>
<text x="96" y="165.2">1k 0603</text>
<text x="123.7" y="162.6">IN-2</text>
<text x="139.5" y="165.7">1k - 0R 0603</text>
<text x="158.5" y="165.2">1k 0603</text>
</g>
<g font-size="2.3" fill="#c90d0c">
<text x="235.5" y="179.1">M90E36A</text>
<text x="235.5" y="184.2">not saved!</text>
<text x="248.9" y="189.2">2/2</text>
</g>
<g font-size="2.1" fill="#808080">
<text x="237.7" y="45.6">3_IN</text>
<text x="237.7" y="51.6">1_ADJ/GND</text>
<text x="241.1" y="48.6">2_OUT</text>
<text x="218.7" y="73">PWR</text>
<text x="218.7" y="75.5">GNDBREAK</text>
<text x="218.7" y="78.1">GND</text>
</g>
<text font-size="1.8" fill="#c90d0c" x="224.3" y="46.5" transform="rotate(-90 224.3 46.5)">+</text>
<text font-size="1.8" fill="#808080" x="213.3" y="70.8">JACK5V</text>
</svg>
